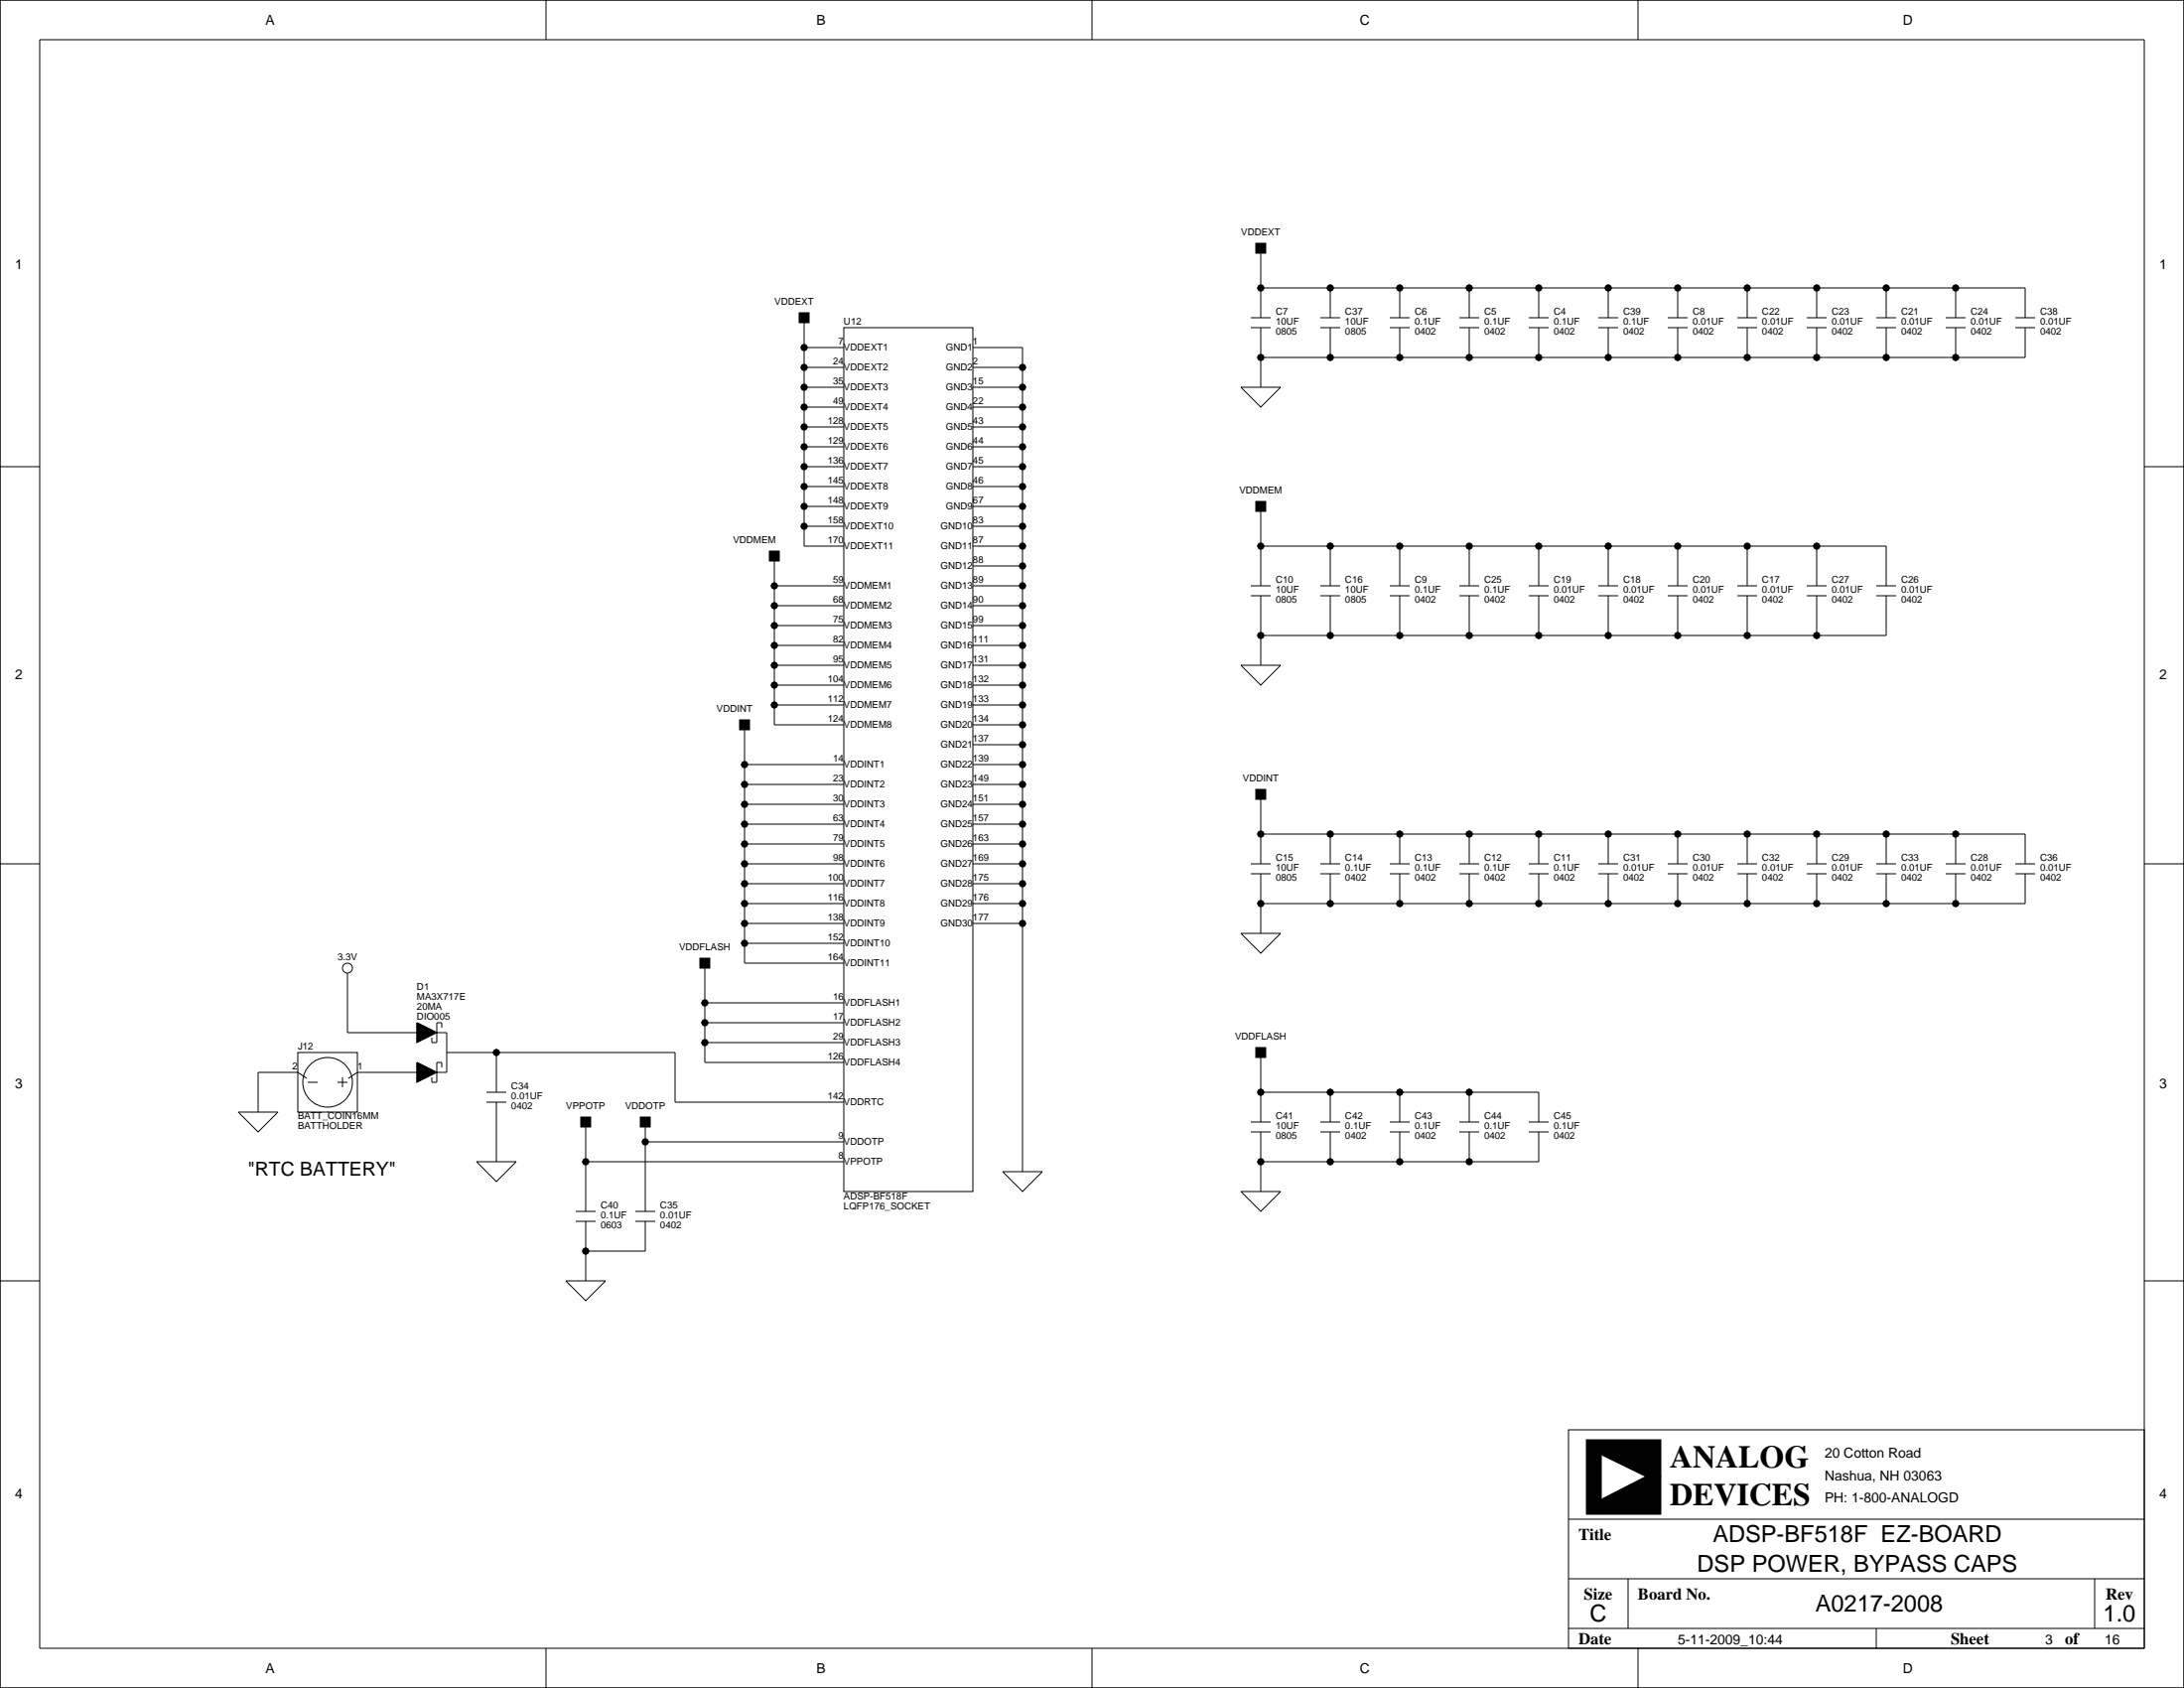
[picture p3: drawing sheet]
<svg xmlns="http://www.w3.org/2000/svg" width="559mm" height="432mm" viewBox="0 0 559 432" stroke-linecap="round" stroke-linejoin="round" font-family="sans-serif">
<g fill="none" stroke="#000" stroke-width=".25">
<path d="M0 0h558.8v431.8h-558.8zM10.2 10.2h538.4v411.4h-538.4zM139.7 0v10.2M279.4 0v10.2M419.1 0v10.2M322.6 63.5v17.8M322.6 73.7h195.6v7.6M340.4 73.7v7.6M358.1 73.7v7.6M375.9 73.7v7.6M393.7 73.7v7.6M411.5 73.7v7.6"/>
<path d="M429.3 73.7v7.6M447 73.7v7.6M464.8 73.7v7.6M482.6 73.7v7.6M500.4 73.7v7.6M205.7 88.9h10.2M205.7 81.3v58.4h10.2M205.7 94h10.2M205.7 99.1h10.2M215.9 83.8h33v221h-33zM248.9 88.9h12.7v210.8M248.9 94h12.7"/>
<path d="M248.9 99.1h12.7M317.5 99.1h10.2l-5.1 5zM320 81.3h5.1M320 83.8h5.1M322.6 83.8v15.3M337.8 81.3h5.1M337.8 83.8h5.1M340.4 83.8v7.6M355.6 81.3h5.1M355.6 83.8h5.1M358.1 83.8v7.6M373.4 81.3h5.1"/>
<path d="M373.4 83.8h5.1M375.9 83.8v7.6M391.2 81.3h5M391.2 83.8h5M393.7 83.8v7.6M408.9 81.3h5.1M408.9 83.8h5.1M411.5 83.8v7.6M426.7 81.3h5.1M426.7 83.8h5.1M429.3 83.8v7.6M444.5 81.3h5.1"/>
<path d="M444.5 83.8h5.1M447 83.8v7.6M462.3 81.3h5.1M462.3 83.8h5.1M464.8 83.8v7.6M480.1 81.3h5M480.1 83.8h5M482.6 83.8v7.6M497.8 81.3h5.1M497.8 83.8h5.1M500.4 83.8v7.6M515.6 81.3h5.1"/>
<path d="M515.6 83.8h5.1M518.2 83.8v7.6h-195.6M0 119.4h10.2M205.7 104.1h10.2M205.7 109.2h10.2M205.7 114.3h10.2M205.7 119.4h10.2M248.9 104.1h12.7M248.9 109.2h12.7M248.9 114.3h12.7M248.9 119.4h12.7M548.6 119.4h10.2"/>
<path d="M205.7 134.6h10.2M205.7 124.5h10.2M205.7 129.5h10.2M248.9 134.6h12.7M248.9 139.7h12.7M248.9 124.5h12.7M248.9 129.5h12.7M322.6 139.7h160v10.2M322.6 129.5v20.4M340.4 139.7v10.2M358.1 139.7v10.2M375.9 139.7v10.2"/>
<path d="M393.7 139.7v10.2M411.5 139.7v10.2M429.3 139.7v10.2M447 139.7v10.2M464.8 139.7v10.2M198.1 149.9h17.8M198.1 154.9h17.8M198.1 142.2v43.2h17.8M248.9 144.8h12.7M248.9 149.9h12.7M248.9 154.9h12.7M320 149.9h5.1"/>
<path d="M320 152.4h5.1M322.6 152.4v17.8M337.8 149.9h5.1M337.8 152.4h5.1M340.4 152.4v10.2M355.6 149.9h5.1M355.6 152.4h5.1M358.1 152.4v10.2M373.4 149.9h5.1M373.4 152.4h5.1M375.9 152.4v10.2M391.2 149.9h5"/>
<path d="M391.2 152.4h5M393.7 152.4v10.2M408.9 149.9h5.1M408.9 152.4h5.1M411.5 152.4v10.2M426.7 149.9h5.1M426.7 152.4h5.1M429.3 152.4v10.2M444.5 149.9h5.1M444.5 152.4h5.1M447 152.4v10.2M462.3 149.9h5.1"/>
<path d="M462.3 152.4h5.1M464.8 152.4v10.2M480.1 149.9h5M480.1 152.4h5M482.6 152.4v10.2h-160M198.1 160h17.8M198.1 165.1h17.8M198.1 170.2h17.8M198.1 175.3h17.8M248.9 160h12.7M248.9 165.1h12.7M248.9 170.2h12.7"/>
<path d="M248.9 175.3h12.7M317.5 170.2h10.2l-5.1 5.1zM190.5 195.6h25.4M190.5 185.4v61h25.4M198.1 180.3h17.8M248.9 180.3h12.7M248.9 185.4h12.7M248.9 190.5h12.7M248.9 195.6h12.7M190.5 200.7h25.4M190.5 205.7h25.4M190.5 210.8h25.4"/>
<path d="M190.5 215.9h25.4M248.9 200.7h12.7M248.9 205.7h12.7M248.9 210.8h12.7M248.9 215.9h12.7M322.6 203.2v17.8M322.6 213.4h195.6v7.6M340.4 213.4v7.6M358.1 213.4v7.6M375.9 213.4v7.6M393.7 213.4v7.6M411.5 213.4v7.6"/>
<path d="M429.3 213.4v7.6M447 213.4v7.6M464.8 213.4v7.6M482.6 213.4v7.6M500.4 213.4v7.6M0 221h10.2M190.5 221h25.4M190.5 226.1h25.4M190.5 231.1h25.4M190.5 236.2h25.4M248.9 221h12.7M248.9 226.1h12.7"/>
<path d="M248.9 231.1h12.7M248.9 236.2h12.7M317.5 238.8h10.2l-5.1 5zM320 221h5.1M320 223.5h5.1M322.6 223.5v15.3M337.8 221h5.1M337.8 223.5h5.1M340.4 223.5v7.6M355.6 221h5.1M355.6 223.5h5.1M358.1 223.5v7.6"/>
<path d="M373.4 221h5.1M373.4 223.5h5.1M375.9 223.5v7.6M391.2 221h5M391.2 223.5h5M393.7 223.5v7.6M408.9 221h5.1M408.9 223.5h5.1M411.5 223.5v7.6M426.7 221h5.1M426.7 223.5h5.1M429.3 223.5v7.6"/>
<path d="M444.5 221h5.1M444.5 223.5h5.1M447 223.5v7.6M462.3 221h5.1M462.3 223.5h5.1M464.8 223.5v7.6M480.1 221h5M480.1 223.5h5M482.6 223.5v7.6M497.8 221h5.1M497.8 223.5h5.1M500.4 223.5v7.6"/>
<path d="M515.6 221h5.1M515.6 223.5h5.1M518.2 223.5v7.6h-195.6M548.6 221h10.2M88.9 248.9v15.3h17.8M180.3 256.5h35.6M180.3 246.4v25.4h35.6M190.5 241.3h25.4M73.7 276.9h.1M76.2 274.3h.1M76.2 276.9h.1M76.2 269.2h15.2v15.3h-15.2z"/>
<path d="M78.5 275.8l-2.3-1.5h-10.2v10.2M78.7 276.9h2.6M81.3 266.7h.1M83.8 276.9h.1M86.4 276.9h2.5M87.6 275.6v2.5M106.7 274.3h-15.3l-2.2 1.5M107.2 264.2h7.1v10.1h-7.1M111.8 264.2l-5.1-2.6v5.1M111.8 274.3l-5.1-2.5v5.1M113 262.9v-1.3h-1.2v5.1h-1.3v-1.3M113 273v-1.2h-1.2v5.1h-1.3v-1.3"/>
<path d="M114.3 269.2h58.4v12.7h43.2M124.5 279.4h5M127 269.2v10.2M180.3 261.6h35.6M180.3 266.7h35.6M322.6 269.2v17.8M322.6 279.4h71.1v7.6M340.4 279.4v7.6M358.1 279.4v7.6M375.9 279.4v7.6M61 284.5h10.1l-5.1 5.1zM83.8 284.5h.1"/>
<path d="M121.9 297.2h10.2l-5.1 5.1zM124.5 281.9h5M127 281.9v15.3M149.9 297.2h66M149.9 287v22.9M165.1 292.1h50.8M165.1 287v22.9M256.5 299.7h10.2l-5.1 5.1zM320 287h5.1M320 289.6h5.1M322.6 289.6v15.2M337.8 287h5.1"/>
<path d="M337.8 289.6h5.1M340.4 289.6v7.6M355.6 287h5.1M355.6 289.6h5.1M358.1 289.6v7.6M373.4 287h5.1M373.4 289.6h5.1M375.9 289.6v7.6M391.2 287h5M391.2 289.6h5M393.7 289.6v7.6h-71.1M147.3 309.9h5.1"/>
<path d="M147.3 312.4h5.1M149.9 312.4v15.3M162.6 309.9h5M162.6 312.4h5M165.1 312.4v7.6h-15.2M317.5 304.8h10.2l-5.1 5.1zM0 327.7h10.2M144.8 327.7h10.1l-5 5zM548.6 327.7h10.2M401.3 365.8h147.3v55.8h-147.3zM401.3 388.6h147.3M401.3 403.9h147.3"/>
<path d="M401.3 416.6h147.3M416.6 403.9v12.7M480.1 416.6v5M535.9 403.9v12.7M139.7 421.6v10.2M279.4 421.6v10.2M419.1 421.6v10.2"/>
<circle cx="322.6" cy="73.7" r=".76"/>
<circle cx="340.4" cy="73.7" r=".76"/>
<circle cx="358.1" cy="73.7" r=".76"/>
<circle cx="375.9" cy="73.7" r=".76"/>
<circle cx="393.7" cy="73.7" r=".76"/>
<circle cx="411.5" cy="73.7" r=".76"/>
<circle cx="429.3" cy="73.7" r=".76"/>
<circle cx="447" cy="73.7" r=".76"/>
<circle cx="464.8" cy="73.7" r=".76"/>
<circle cx="482.6" cy="73.7" r=".76"/>
<circle cx="500.4" cy="73.7" r=".76"/>
<circle cx="205.7" cy="99.1" r=".76"/>
<circle cx="205.7" cy="94" r=".76"/>
<circle cx="205.7" cy="88.9" r=".76"/>
<circle cx="261.6" cy="99.1" r=".76"/>
<circle cx="261.6" cy="94" r=".76"/>
<circle cx="322.6" cy="91.4" r=".76"/>
<circle cx="340.4" cy="91.4" r=".76"/>
<circle cx="358.1" cy="91.4" r=".76"/>
<circle cx="375.9" cy="91.4" r=".76"/>
<circle cx="393.7" cy="91.4" r=".76"/>
<circle cx="411.5" cy="91.4" r=".76"/>
<circle cx="429.3" cy="91.4" r=".76"/>
<circle cx="447" cy="91.4" r=".76"/>
<circle cx="464.8" cy="91.4" r=".76"/>
<circle cx="482.6" cy="91.4" r=".76"/>
<circle cx="500.4" cy="91.4" r=".76"/>
<circle cx="205.7" cy="104.1" r=".76"/>
<circle cx="205.7" cy="119.4" r=".76"/>
<circle cx="205.7" cy="109.2" r=".76"/>
<circle cx="205.7" cy="114.3" r=".76"/>
<circle cx="261.6" cy="104.1" r=".76"/>
<circle cx="261.6" cy="119.4" r=".76"/>
<circle cx="261.6" cy="109.2" r=".76"/>
<circle cx="261.6" cy="114.3" r=".76"/>
<circle cx="205.7" cy="129.5" r=".76"/>
<circle cx="205.7" cy="124.5" r=".76"/>
<circle cx="205.7" cy="134.6" r=".76"/>
<circle cx="261.6" cy="129.5" r=".76"/>
<circle cx="261.6" cy="124.5" r=".76"/>
<circle cx="261.6" cy="134.6" r=".76"/>
<circle cx="261.6" cy="139.7" r=".76"/>
<circle cx="322.6" cy="139.7" r=".76"/>
<circle cx="340.4" cy="139.7" r=".76"/>
<circle cx="358.1" cy="139.7" r=".76"/>
<circle cx="375.9" cy="139.7" r=".76"/>
<circle cx="393.7" cy="139.7" r=".76"/>
<circle cx="411.5" cy="139.7" r=".76"/>
<circle cx="429.3" cy="139.7" r=".76"/>
<circle cx="447" cy="139.7" r=".76"/>
<circle cx="464.8" cy="139.7" r=".76"/>
<circle cx="198.1" cy="154.9" r=".76"/>
<circle cx="198.1" cy="149.9" r=".76"/>
<circle cx="261.6" cy="154.9" r=".76"/>
<circle cx="261.6" cy="149.9" r=".76"/>
<circle cx="261.6" cy="144.8" r=".76"/>
<circle cx="198.1" cy="175.3" r=".76"/>
<circle cx="198.1" cy="170.2" r=".76"/>
<circle cx="198.1" cy="160" r=".76"/>
<circle cx="198.1" cy="165.1" r=".76"/>
<circle cx="261.6" cy="175.3" r=".76"/>
<circle cx="261.6" cy="170.2" r=".76"/>
<circle cx="261.6" cy="160" r=".76"/>
<circle cx="261.6" cy="165.1" r=".76"/>
<circle cx="322.6" cy="162.6" r=".76"/>
<circle cx="340.4" cy="162.6" r=".76"/>
<circle cx="358.1" cy="162.6" r=".76"/>
<circle cx="375.9" cy="162.6" r=".76"/>
<circle cx="393.7" cy="162.6" r=".76"/>
<circle cx="411.5" cy="162.6" r=".76"/>
<circle cx="429.3" cy="162.6" r=".76"/>
<circle cx="447" cy="162.6" r=".76"/>
<circle cx="464.8" cy="162.6" r=".76"/>
<circle cx="190.5" cy="195.6" r=".76"/>
<circle cx="198.1" cy="180.3" r=".76"/>
<circle cx="261.6" cy="180.3" r=".76"/>
<circle cx="261.6" cy="195.6" r=".76"/>
<circle cx="261.6" cy="185.4" r=".76"/>
<circle cx="261.6" cy="190.5" r=".76"/>
<circle cx="190.5" cy="205.7" r=".76"/>
<circle cx="190.5" cy="200.7" r=".76"/>
<circle cx="190.5" cy="210.8" r=".76"/>
<circle cx="190.5" cy="215.9" r=".76"/>
<circle cx="261.6" cy="205.7" r=".76"/>
<circle cx="261.6" cy="200.7" r=".76"/>
<circle cx="261.6" cy="210.8" r=".76"/>
<circle cx="261.6" cy="215.9" r=".76"/>
<circle cx="322.6" cy="213.4" r=".76"/>
<circle cx="340.4" cy="213.4" r=".76"/>
<circle cx="358.1" cy="213.4" r=".76"/>
<circle cx="375.9" cy="213.4" r=".76"/>
<circle cx="393.7" cy="213.4" r=".76"/>
<circle cx="411.5" cy="213.4" r=".76"/>
<circle cx="429.3" cy="213.4" r=".76"/>
<circle cx="447" cy="213.4" r=".76"/>
<circle cx="464.8" cy="213.4" r=".76"/>
<circle cx="482.6" cy="213.4" r=".76"/>
<circle cx="500.4" cy="213.4" r=".76"/>
<circle cx="190.5" cy="231.1" r=".76"/>
<circle cx="190.5" cy="226.1" r=".76"/>
<circle cx="190.5" cy="221" r=".76"/>
<circle cx="190.5" cy="236.2" r=".76"/>
<circle cx="261.6" cy="231.1" r=".76"/>
<circle cx="261.6" cy="226.1" r=".76"/>
<circle cx="261.6" cy="221" r=".76"/>
<circle cx="261.6" cy="236.2" r=".76"/>
<circle cx="322.6" cy="231.1" r=".76"/>
<circle cx="340.4" cy="231.1" r=".76"/>
<circle cx="358.1" cy="231.1" r=".76"/>
<circle cx="375.9" cy="231.1" r=".76"/>
<circle cx="393.7" cy="231.1" r=".76"/>
<circle cx="411.5" cy="231.1" r=".76"/>
<circle cx="429.3" cy="231.1" r=".76"/>
<circle cx="447" cy="231.1" r=".76"/>
<circle cx="464.8" cy="231.1" r=".76"/>
<circle cx="482.6" cy="231.1" r=".76"/>
<circle cx="500.4" cy="231.1" r=".76"/>
<circle cx="88.9" cy="247.6" r="1.27"/>
<circle cx="180.3" cy="256.5" r=".76"/>
<circle cx="190.5" cy="241.3" r=".76"/>
<circle cx="83.8" cy="276.9" r="6.4"/>
<circle cx="127" cy="269.2" r=".76"/>
<circle cx="180.3" cy="261.6" r=".76"/>
<circle cx="180.3" cy="266.7" r=".76"/>
<circle cx="322.6" cy="279.4" r=".76"/>
<circle cx="340.4" cy="279.4" r=".76"/>
<circle cx="358.1" cy="279.4" r=".76"/>
<circle cx="375.9" cy="279.4" r=".76"/>
<circle cx="149.9" cy="297.2" r=".76"/>
<circle cx="165.1" cy="292.1" r=".76"/>
<circle cx="322.6" cy="297.2" r=".76"/>
<circle cx="340.4" cy="297.2" r=".76"/>
<circle cx="358.1" cy="297.2" r=".76"/>
<circle cx="375.9" cy="297.2" r=".76"/>
<circle cx="149.9" cy="320" r=".76"/>
</g>
<g fill="#000" stroke="#000" stroke-width=".25">
<path d="M321.3 62.2h2.5v2.6h-2.5z" fill-rule="evenodd"/>
<path d="M204.5 80h2.5v2.6h-2.5z" fill-rule="evenodd"/>
<path d="M321.3 128.3h2.5v2.5h-2.5z" fill-rule="evenodd"/>
<path d="M196.8 141h2.6v2.5h-2.6z" fill-rule="evenodd"/>
<path d="M189.2 184.1h2.6v2.6h-2.6z" fill-rule="evenodd"/>
<path d="M321.3 201.9h2.5v2.6h-2.5z" fill-rule="evenodd"/>
<path d="M179.1 245.1h2.5v2.5h-2.5z" fill-rule="evenodd"/>
<path d="M106.7 271.8l5.1 2.5-5.1 2.6z" fill-rule="evenodd"/>
<path d="M106.7 261.6l5.1 2.6-5.1 2.5z" fill-rule="evenodd"/>
<path d="M321.3 268h2.5v2.5h-2.5z" fill-rule="evenodd"/>
<path d="M148.6 285.8h2.5v2.5h-2.5z" fill-rule="evenodd"/>
<path d="M163.8 285.8h2.6v2.5h-2.6z" fill-rule="evenodd"/>
<path d="M409.7 368.3h15.2v9.4h-3.8l-11.4-5.6z" fill-rule="evenodd"/>
<path d="M405.9 368.3h3.8v19h-3.8z" fill-rule="evenodd"/>
<path d="M409.7 383.5l11.4-5.8h3.8v9.6h-15.2z" fill-rule="evenodd"/>
<circle cx="322.6" cy="73.7" r=".76"/>
<circle cx="340.4" cy="73.7" r=".76"/>
<circle cx="358.1" cy="73.7" r=".76"/>
<circle cx="375.9" cy="73.7" r=".76"/>
<circle cx="393.7" cy="73.7" r=".76"/>
<circle cx="411.5" cy="73.7" r=".76"/>
<circle cx="429.3" cy="73.7" r=".76"/>
<circle cx="447" cy="73.7" r=".76"/>
<circle cx="464.8" cy="73.7" r=".76"/>
<circle cx="482.6" cy="73.7" r=".76"/>
<circle cx="500.4" cy="73.7" r=".76"/>
<circle cx="205.7" cy="99.1" r=".76"/>
<circle cx="205.7" cy="94" r=".76"/>
<circle cx="205.7" cy="88.9" r=".76"/>
<circle cx="261.6" cy="99.1" r=".76"/>
<circle cx="261.6" cy="94" r=".76"/>
<circle cx="322.6" cy="91.4" r=".76"/>
<circle cx="340.4" cy="91.4" r=".76"/>
<circle cx="358.1" cy="91.4" r=".76"/>
<circle cx="375.9" cy="91.4" r=".76"/>
<circle cx="393.7" cy="91.4" r=".76"/>
<circle cx="411.5" cy="91.4" r=".76"/>
<circle cx="429.3" cy="91.4" r=".76"/>
<circle cx="447" cy="91.4" r=".76"/>
<circle cx="464.8" cy="91.4" r=".76"/>
<circle cx="482.6" cy="91.4" r=".76"/>
<circle cx="500.4" cy="91.4" r=".76"/>
<circle cx="205.7" cy="104.1" r=".76"/>
<circle cx="205.7" cy="119.4" r=".76"/>
<circle cx="205.7" cy="109.2" r=".76"/>
<circle cx="205.7" cy="114.3" r=".76"/>
<circle cx="261.6" cy="104.1" r=".76"/>
<circle cx="261.6" cy="119.4" r=".76"/>
<circle cx="261.6" cy="109.2" r=".76"/>
<circle cx="261.6" cy="114.3" r=".76"/>
<circle cx="205.7" cy="129.5" r=".76"/>
<circle cx="205.7" cy="124.5" r=".76"/>
<circle cx="205.7" cy="134.6" r=".76"/>
<circle cx="261.6" cy="129.5" r=".76"/>
<circle cx="261.6" cy="124.5" r=".76"/>
<circle cx="261.6" cy="134.6" r=".76"/>
<circle cx="261.6" cy="139.7" r=".76"/>
<circle cx="322.6" cy="139.7" r=".76"/>
<circle cx="340.4" cy="139.7" r=".76"/>
<circle cx="358.1" cy="139.7" r=".76"/>
<circle cx="375.9" cy="139.7" r=".76"/>
<circle cx="393.7" cy="139.7" r=".76"/>
<circle cx="411.5" cy="139.7" r=".76"/>
<circle cx="429.3" cy="139.7" r=".76"/>
<circle cx="447" cy="139.7" r=".76"/>
<circle cx="464.8" cy="139.7" r=".76"/>
<circle cx="198.1" cy="154.9" r=".76"/>
<circle cx="198.1" cy="149.9" r=".76"/>
<circle cx="261.6" cy="154.9" r=".76"/>
<circle cx="261.6" cy="149.9" r=".76"/>
<circle cx="261.6" cy="144.8" r=".76"/>
<circle cx="198.1" cy="175.3" r=".76"/>
<circle cx="198.1" cy="170.2" r=".76"/>
<circle cx="198.1" cy="160" r=".76"/>
<circle cx="198.1" cy="165.1" r=".76"/>
<circle cx="261.6" cy="175.3" r=".76"/>
<circle cx="261.6" cy="170.2" r=".76"/>
<circle cx="261.6" cy="160" r=".76"/>
<circle cx="261.6" cy="165.1" r=".76"/>
<circle cx="322.6" cy="162.6" r=".76"/>
<circle cx="340.4" cy="162.6" r=".76"/>
<circle cx="358.1" cy="162.6" r=".76"/>
<circle cx="375.9" cy="162.6" r=".76"/>
<circle cx="393.7" cy="162.6" r=".76"/>
<circle cx="411.5" cy="162.6" r=".76"/>
<circle cx="429.3" cy="162.6" r=".76"/>
<circle cx="447" cy="162.6" r=".76"/>
<circle cx="464.8" cy="162.6" r=".76"/>
<circle cx="190.5" cy="195.6" r=".76"/>
<circle cx="198.1" cy="180.3" r=".76"/>
<circle cx="261.6" cy="180.3" r=".76"/>
<circle cx="261.6" cy="195.6" r=".76"/>
<circle cx="261.6" cy="185.4" r=".76"/>
<circle cx="261.6" cy="190.5" r=".76"/>
<circle cx="190.5" cy="205.7" r=".76"/>
<circle cx="190.5" cy="200.7" r=".76"/>
<circle cx="190.5" cy="210.8" r=".76"/>
<circle cx="190.5" cy="215.9" r=".76"/>
<circle cx="261.6" cy="205.7" r=".76"/>
<circle cx="261.6" cy="200.7" r=".76"/>
<circle cx="261.6" cy="210.8" r=".76"/>
<circle cx="261.6" cy="215.9" r=".76"/>
<circle cx="322.6" cy="213.4" r=".76"/>
<circle cx="340.4" cy="213.4" r=".76"/>
<circle cx="358.1" cy="213.4" r=".76"/>
<circle cx="375.9" cy="213.4" r=".76"/>
<circle cx="393.7" cy="213.4" r=".76"/>
<circle cx="411.5" cy="213.4" r=".76"/>
<circle cx="429.3" cy="213.4" r=".76"/>
<circle cx="447" cy="213.4" r=".76"/>
<circle cx="464.8" cy="213.4" r=".76"/>
<circle cx="482.6" cy="213.4" r=".76"/>
<circle cx="500.4" cy="213.4" r=".76"/>
<circle cx="190.5" cy="231.1" r=".76"/>
<circle cx="190.5" cy="226.1" r=".76"/>
<circle cx="190.5" cy="221" r=".76"/>
<circle cx="190.5" cy="236.2" r=".76"/>
<circle cx="261.6" cy="231.1" r=".76"/>
<circle cx="261.6" cy="226.1" r=".76"/>
<circle cx="261.6" cy="221" r=".76"/>
<circle cx="261.6" cy="236.2" r=".76"/>
<circle cx="322.6" cy="231.1" r=".76"/>
<circle cx="340.4" cy="231.1" r=".76"/>
<circle cx="358.1" cy="231.1" r=".76"/>
<circle cx="375.9" cy="231.1" r=".76"/>
<circle cx="393.7" cy="231.1" r=".76"/>
<circle cx="411.5" cy="231.1" r=".76"/>
<circle cx="429.3" cy="231.1" r=".76"/>
<circle cx="447" cy="231.1" r=".76"/>
<circle cx="464.8" cy="231.1" r=".76"/>
<circle cx="482.6" cy="231.1" r=".76"/>
<circle cx="500.4" cy="231.1" r=".76"/>
<circle cx="180.3" cy="256.5" r=".76"/>
<circle cx="190.5" cy="241.3" r=".76"/>
<circle cx="127" cy="269.2" r=".76"/>
<circle cx="180.3" cy="261.6" r=".76"/>
<circle cx="180.3" cy="266.7" r=".76"/>
<circle cx="322.6" cy="279.4" r=".76"/>
<circle cx="340.4" cy="279.4" r=".76"/>
<circle cx="358.1" cy="279.4" r=".76"/>
<circle cx="375.9" cy="279.4" r=".76"/>
<circle cx="149.9" cy="297.2" r=".76"/>
<circle cx="165.1" cy="292.1" r=".76"/>
<circle cx="322.6" cy="297.2" r=".76"/>
<circle cx="340.4" cy="297.2" r=".76"/>
<circle cx="358.1" cy="297.2" r=".76"/>
<circle cx="375.9" cy="297.2" r=".76"/>
<circle cx="149.9" cy="320" r=".76"/>
</g>
<g font-size="8.1">
<text x="427.2" y="375.3">ANALOG</text>
<text x="427.2" y="385">DEVICES</text>
</g>
<g font-size="6">
<text x="438.2" y="394.6">ADSP-BF518F EZ-BOARD</text>
<text x="434.2" y="402.2">DSP POWER, BYPASS CAPS</text>
<text x="464.5" y="412.4">A0217-2008</text>
<text x="406.8" y="414.9">C</text>
<text x="538.1" y="414.9">1.0</text>
</g>
<text font-size="4.9" x="63.5" y="300.8">&quot;RTC BATTERY&quot;</text>
<g font-size="4.2">
<text x="403.9" y="393.9">Title</text>
<text x="405.3" y="409.1">Size</text>
<text x="419.1" y="409.1">Board No.</text>
<text x="538.8" y="409.1">Rev</text>
<text x="403.9" y="420.5">Date</text>
<text x="499.1" y="420.5">Sheet</text>
<text x="528.3" y="420.5">of</text>
</g>
<g font-size="3.5">
<text x="67.9" y="6.3">A</text>
<text x="208.9" y="6.3">B</text>
<text x="348" y="6.3">C</text>
<text x="486.9" y="6.3">D</text>
<text x="3.8" y="68.8">1</text>
<text x="552.5" y="68.8">1</text>
<text x="3.8" y="173.7">2</text>
<text x="552.5" y="173.7">2</text>
<text x="3.8" y="278.3">3</text>
<text x="552.5" y="278.3">3</text>
<text x="466.9" y="372.8">20 Cotton Road</text>
<text x="3.8" y="383.3">4</text>
<text x="466.9" y="378.7">Nashua, NH 03063</text>
<text x="552.5" y="383.3">4</text>
<text x="466.9" y="384.3">PH: 1-800-ANALOGD</text>
<text x="429.3" y="420.6">5-11-2009_10:44</text>
<text x="523.2" y="420.6">3</text>
<text x="538.5" y="420.6">16</text>
<text x="67.9" y="428">A</text>
<text x="208.9" y="428">B</text>
<text x="348" y="428">C</text>
<text x="486.9" y="428">D</text>
</g>
<g font-size="2.5">
<text x="317.6" y="60.2">VDDEXT</text>
<text x="198.2" y="78">VDDEXT</text>
<text x="215.9" y="83.1">U12</text>
<text x="326.4" y="83.1">10UF</text>
<text x="326.4" y="80.5">C7</text>
<text x="344.2" y="83.1">10UF</text>
<text x="344.2" y="80.5">C37</text>
<text x="361.9" y="80.5">C6</text>
<text x="361.9" y="83.1">0.1UF</text>
<text x="379.7" y="80.5">C5</text>
<text x="379.7" y="83.1">0.1UF</text>
<text x="397.5" y="80.5">C4</text>
<text x="397.5" y="83.1">0.1UF</text>
<text x="415.3" y="80.5">C39</text>
<text x="415.3" y="83.1">0.1UF</text>
<text x="433.1" y="83.1">0.01UF</text>
<text x="433.1" y="80.5">C8</text>
<text x="450.8" y="80.5">C22</text>
<text x="450.8" y="83.1">0.01UF</text>
<text x="468.6" y="83.1">0.01UF</text>
<text x="468.6" y="80.5">C23</text>
<text x="486.4" y="83.1">0.01UF</text>
<text x="486.4" y="80.5">C21</text>
<text x="504.2" y="80.5">C24</text>
<text x="504.2" y="83.1">0.01UF</text>
<text x="522" y="80.5">C38</text>
<text x="522" y="83.1">0.01UF</text>
<text x="214.5" y="88.2">7</text>
<text x="215.9" y="89.8">VDDEXT1</text>
<text x="242.1" y="89.8">GND1</text>
<text x="248.9" y="88.2">1</text>
<text x="326.4" y="85.6">0805</text>
<text x="344.2" y="85.6">0805</text>
<text x="361.9" y="85.6">0402</text>
<text x="379.7" y="85.6">0402</text>
<text x="397.5" y="85.6">0402</text>
<text x="415.3" y="85.6">0402</text>
<text x="433.1" y="85.6">0402</text>
<text x="450.8" y="85.6">0402</text>
<text x="468.6" y="85.6">0402</text>
<text x="486.4" y="85.6">0402</text>
<text x="504.2" y="85.6">0402</text>
<text x="522" y="85.6">0402</text>
<text x="213.2" y="93.2">24</text>
<text x="215.9" y="94.9">VDDEXT2</text>
<text x="242.1" y="94.9">GND2</text>
<text x="248.9" y="93.2">2</text>
<text x="213.2" y="98.3">35</text>
<text x="215.9" y="99.9">VDDEXT3</text>
<text x="242.1" y="99.9">GND3</text>
<text x="248.9" y="98.3">15</text>
<text x="213.2" y="103.4">49</text>
<text x="215.9" y="105">VDDEXT4</text>
<text x="242.1" y="105">GND4</text>
<text x="248.9" y="103.4">22</text>
<text x="211.8" y="113.6">129</text>
<text x="211.8" y="108.5">128</text>
<text x="215.9" y="110.1">VDDEXT5</text>
<text x="242.1" y="110.1">GND5</text>
<text x="248.9" y="113.6">44</text>
<text x="248.9" y="108.5">43</text>
<text x="211.8" y="118.6">136</text>
<text x="215.9" y="115.2">VDDEXT6</text>
<text x="242.1" y="115.2">GND6</text>
<text x="248.9" y="118.6">45</text>
<text x="211.8" y="123.7">145</text>
<text x="215.9" y="120.3">VDDEXT7</text>
<text x="215.9" y="125.3">VDDEXT8</text>
<text x="242.1" y="120.3">GND7</text>
<text x="242.1" y="125.3">GND8</text>
<text x="248.9" y="123.7">46</text>
<text x="211.8" y="128.8">148</text>
<text x="215.9" y="130.4">VDDEXT9</text>
<text x="242.1" y="130.4">GND9</text>
<text x="248.9" y="128.8">67</text>
<text x="317.1" y="126.3">VDDMEM</text>
<text x="211.8" y="133.9">158</text>
<text x="215.9" y="135.5">VDDEXT10</text>
<text x="240.7" y="135.5">GND10</text>
<text x="248.9" y="133.9">83</text>
<text x="187.6" y="139">VDDMEM</text>
<text x="211.8" y="139">170</text>
<text x="215.9" y="140.6">VDDEXT11</text>
<text x="240.7" y="140.6">GND11</text>
<text x="248.9" y="139">87</text>
<text x="213.2" y="149.1">59</text>
<text x="240.7" y="145.7">GND12</text>
<text x="248.9" y="149.1">89</text>
<text x="248.9" y="144">88</text>
<text x="326.4" y="149.1">C10</text>
<text x="344.2" y="149.1">C16</text>
<text x="361.9" y="149.1">C9</text>
<text x="379.7" y="149.1">C25</text>
<text x="397.5" y="149.1">C19</text>
<text x="415.3" y="149.1">C18</text>
<text x="433.1" y="149.1">C20</text>
<text x="450.8" y="149.1">C17</text>
<text x="468.6" y="149.1">C27</text>
<text x="486.4" y="149.1">C26</text>
<text x="213.2" y="154.2">68</text>
<text x="215.9" y="150.7">VDDMEM1</text>
<text x="215.9" y="155.8">VDDMEM2</text>
<text x="240.7" y="150.7">GND13</text>
<text x="240.7" y="155.8">GND14</text>
<text x="248.9" y="154.2">90</text>
<text x="326.4" y="154.2">0805</text>
<text x="326.4" y="151.6">10UF</text>
<text x="344.2" y="154.2">0805</text>
<text x="344.2" y="151.6">10UF</text>
<text x="361.9" y="151.6">0.1UF</text>
<text x="361.9" y="154.2">0402</text>
<text x="379.7" y="151.6">0.1UF</text>
<text x="379.7" y="154.2">0402</text>
<text x="397.5" y="154.2">0402</text>
<text x="397.5" y="151.6">0.01UF</text>
<text x="415.3" y="151.6">0.01UF</text>
<text x="415.3" y="154.2">0402</text>
<text x="433.1" y="154.2">0402</text>
<text x="433.1" y="151.6">0.01UF</text>
<text x="450.8" y="154.2">0402</text>
<text x="450.8" y="151.6">0.01UF</text>
<text x="468.6" y="154.2">0402</text>
<text x="468.6" y="151.6">0.01UF</text>
<text x="486.4" y="151.6">0.01UF</text>
<text x="486.4" y="154.2">0402</text>
<text x="213.2" y="159.3">75</text>
<text x="215.9" y="160.9">VDDMEM3</text>
<text x="240.7" y="160.9">GND15</text>
<text x="248.9" y="159.3">99</text>
<text x="213.2" y="164.4">82</text>
<text x="215.9" y="166">VDDMEM4</text>
<text x="240.7" y="166">GND16</text>
<text x="248.9" y="164.4">111</text>
<text x="213.2" y="169.4">95</text>
<text x="215.9" y="171.1">VDDMEM5</text>
<text x="240.7" y="171.1">GND17</text>
<text x="248.9" y="169.4">131</text>
<text x="211.8" y="179.6">112</text>
<text x="211.8" y="174.5">104</text>
<text x="215.9" y="176.1">VDDMEM6</text>
<text x="240.7" y="176.1">GND18</text>
<text x="248.9" y="179.6">133</text>
<text x="248.9" y="174.5">132</text>
<text x="183.4" y="182.1">VDDINT</text>
<text x="211.8" y="184.7">124</text>
<text x="215.9" y="181.2">VDDMEM7</text>
<text x="240.7" y="181.2">GND19</text>
<text x="248.9" y="184.7">134</text>
<text x="215.9" y="186.3">VDDMEM8</text>
<text x="240.7" y="186.3">GND20</text>
<text x="240.7" y="191.4">GND21</text>
<text x="248.9" y="189.8">137</text>
<text x="213.2" y="194.8">14</text>
<text x="215.9" y="196.5">VDDINT1</text>
<text x="240.7" y="196.5">GND22</text>
<text x="248.9" y="194.8">139</text>
<text x="213.2" y="199.9">23</text>
<text x="215.9" y="201.5">VDDINT2</text>
<text x="240.7" y="201.5">GND23</text>
<text x="248.9" y="199.9">149</text>
<text x="318" y="199.9">VDDINT</text>
<text x="213.2" y="205">30</text>
<text x="215.9" y="206.6">VDDINT3</text>
<text x="240.7" y="206.6">GND24</text>
<text x="248.9" y="205">151</text>
<text x="213.2" y="215.2">79</text>
<text x="213.2" y="210.1">63</text>
<text x="215.9" y="211.7">VDDINT4</text>
<text x="240.7" y="211.7">GND25</text>
<text x="248.9" y="210.1">157</text>
<text x="248.9" y="215.2">163</text>
<text x="213.2" y="220.2">98</text>
<text x="215.9" y="216.8">VDDINT5</text>
<text x="215.9" y="221.9">VDDINT6</text>
<text x="240.7" y="216.8">GND26</text>
<text x="240.7" y="221.9">GND27</text>
<text x="248.9" y="220.2">169</text>
<text x="326.4" y="220.2">C15</text>
<text x="344.2" y="220.2">C14</text>
<text x="361.9" y="220.2">C13</text>
<text x="379.7" y="220.2">C12</text>
<text x="397.5" y="220.2">C11</text>
<text x="415.3" y="220.2">C31</text>
<text x="433.1" y="220.2">C30</text>
<text x="450.8" y="220.2">C32</text>
<text x="468.6" y="220.2">C29</text>
<text x="486.4" y="220.2">C33</text>
<text x="504.2" y="220.2">C28</text>
<text x="522" y="220.2">C36</text>
<text x="211.8" y="225.3">100</text>
<text x="215.9" y="226.9">VDDINT7</text>
<text x="240.7" y="226.9">GND28</text>
<text x="248.9" y="225.3">175</text>
<text x="326.4" y="225.3">0805</text>
<text x="326.4" y="222.8">10UF</text>
<text x="344.2" y="222.8">0.1UF</text>
<text x="344.2" y="225.3">0402</text>
<text x="361.9" y="222.8">0.1UF</text>
<text x="361.9" y="225.3">0402</text>
<text x="379.7" y="222.8">0.1UF</text>
<text x="379.7" y="225.3">0402</text>
<text x="397.5" y="222.8">0.1UF</text>
<text x="397.5" y="225.3">0402</text>
<text x="415.3" y="225.3">0402</text>
<text x="415.3" y="222.8">0.01UF</text>
<text x="433.1" y="222.8">0.01UF</text>
<text x="433.1" y="225.3">0402</text>
<text x="450.8" y="225.3">0402</text>
<text x="450.8" y="222.8">0.01UF</text>
<text x="468.6" y="225.3">0402</text>
<text x="468.6" y="222.8">0.01UF</text>
<text x="486.4" y="222.8">0.01UF</text>
<text x="486.4" y="225.3">0402</text>
<text x="504.2" y="225.3">0402</text>
<text x="504.2" y="222.8">0.01UF</text>
<text x="522" y="225.3">0402</text>
<text x="522" y="222.8">0.01UF</text>
<text x="211.8" y="230.4">116</text>
<text x="215.9" y="232">VDDINT8</text>
<text x="240.7" y="232">GND29</text>
<text x="248.9" y="230.4">176</text>
<text x="211.8" y="235.5">138</text>
<text x="215.9" y="237.1">VDDINT9</text>
<text x="240.7" y="237.1">GND30</text>
<text x="248.9" y="235.5">177</text>
<text x="86.4" y="245.6">3.3V</text>
<text x="173.8" y="243.1">VDDFLASH</text>
<text x="211.8" y="245.6">164</text>
<text x="211.8" y="240.6">152</text>
<text x="215.9" y="242.2">VDDINT10</text>
<text x="215.9" y="247.3">VDDINT11</text>
<text x="106.7" y="255.8">MA3X717E</text>
<text x="106.7" y="253.3">D1</text>
<text x="213.2" y="255.8">16</text>
<text x="215.9" y="257.4">VDDFLASH1</text>
<text x="106.7" y="258.3">20MA</text>
<text x="106.7" y="260.9">DIO005</text>
<text x="213.2" y="260.9">17</text>
<text x="215.9" y="262.5">VDDFLASH2</text>
<text x="76.2" y="268.5">J12</text>
<text x="213.2" y="266">29</text>
<text x="215.9" y="267.6">VDDFLASH3</text>
<text x="316" y="266">VDDFLASH</text>
<text x="74.8" y="273.6">2</text>
<text x="91.4" y="273.6">1</text>
<text x="211.8" y="271">126</text>
<text x="215.9" y="272.7">VDDFLASH4</text>
<text x="130.8" y="281.2">0.01UF</text>
<text x="130.8" y="278.7">C34</text>
<text x="211.8" y="281.2">142</text>
<text x="76.2" y="286.3">BATT_COIN16MM</text>
<text x="130.8" y="283.7">0402</text>
<text x="144.9" y="283.7">VPPOTP</text>
<text x="160" y="283.7">VDDOTP</text>
<text x="215.9" y="282.8">VDDRTC</text>
<text x="326.4" y="286.3">C41</text>
<text x="344.2" y="286.3">C42</text>
<text x="361.9" y="286.3">C43</text>
<text x="379.7" y="286.3">C44</text>
<text x="397.5" y="286.3">C45</text>
<text x="76.2" y="288.8">BATTHOLDER</text>
<text x="214.5" y="291.4">9</text>
<text x="215.9" y="293">VDDOTP</text>
<text x="326.4" y="288.8">10UF</text>
<text x="326.4" y="291.4">0805</text>
<text x="344.2" y="291.4">0402</text>
<text x="344.2" y="288.8">0.1UF</text>
<text x="361.9" y="291.4">0402</text>
<text x="361.9" y="288.8">0.1UF</text>
<text x="379.7" y="291.4">0402</text>
<text x="379.7" y="288.8">0.1UF</text>
<text x="397.5" y="291.4">0402</text>
<text x="397.5" y="288.8">0.1UF</text>
<text x="214.5" y="296.4">8</text>
<text x="215.9" y="298.1">VPPOTP</text>
<text x="153.7" y="309.1">C40</text>
<text x="153.7" y="311.7">0.1UF</text>
<text x="168.9" y="309.1">C35</text>
<text x="168.9" y="311.7">0.01UF</text>
<text x="215.9" y="306.8">ADSP-BF518F</text>
<text x="215.9" y="309.4">LQFP176_SOCKET</text>
<text x="153.7" y="314.2">0603</text>
<text x="168.9" y="314.2">0402</text>
</g>
</svg>
